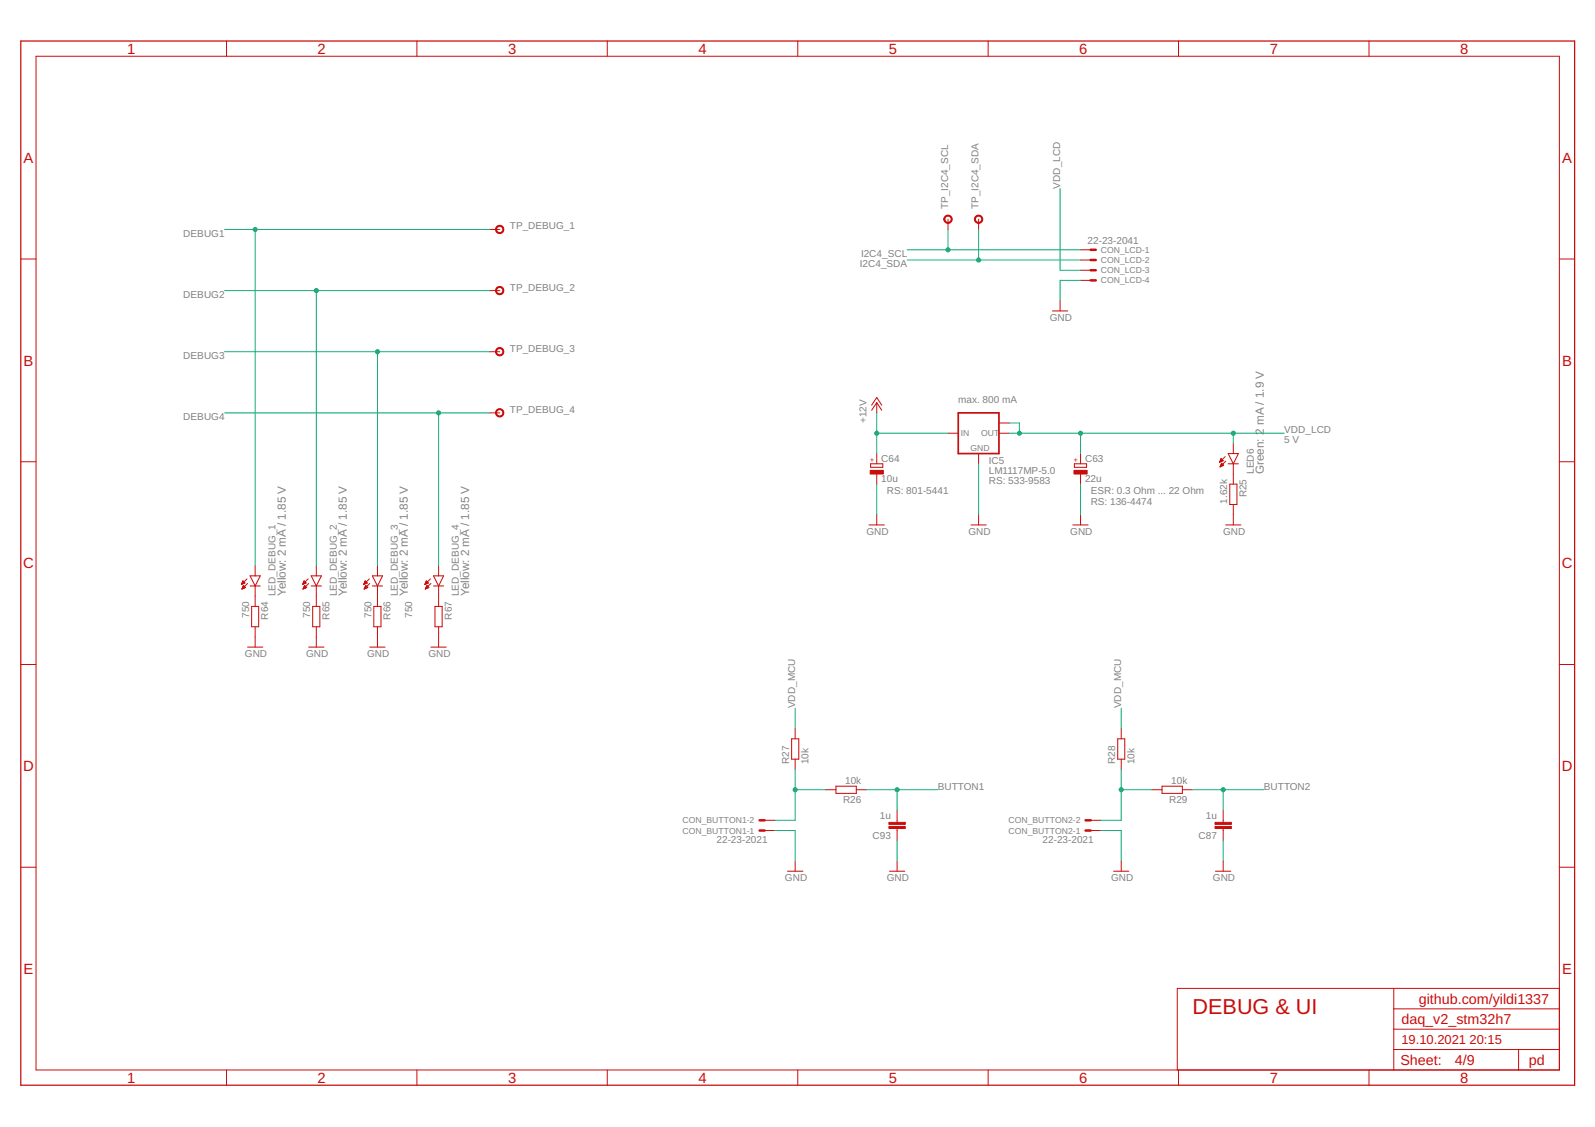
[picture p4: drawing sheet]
<svg xmlns="http://www.w3.org/2000/svg" width="297mm" height="210mm" viewBox="0 0 297 210" stroke-linecap="round" stroke-linejoin="round" font-family="sans-serif">
<g fill="none" stroke="#c90d0c" stroke-width=".19">
<path d="M6.7 10.5h283.7v188.8h-283.7zM42.2 7.6v2.9M77.6 7.6v2.9M113.1 7.6v2.9M148.6 7.6v2.9M184 7.6v2.9M219.5 7.6v2.9M255 7.6v2.9M3.9 48.2h2.8M91.2 42.7h1.9M91.2 54.1h1.9M176.6 40.8v1.9"/>
<path d="M182.2 40.8v1.9M196 57.9h2.8M197.4 56v1.9M201.2 46.5h1.9M201.2 48.4h1.9M201.2 50.3h1.9M201.2 52.2h1.9M290.4 48.2h2.8M91.2 65.5h1.9M91.2 76.9h1.9M162.3 75.5l1-1.5 .9 1.5M163.3 75v1.9"/>
<path d="M163.3 75l.9 1.4M163.3 75l-1 1.4M186 78.8h1.9M3.9 86h2.8M161.8 97.8h2.9M162.1 86.4h2.3v.6h-2.3zM163.3 84.5v1.9M163.3 88.3v1.9M163.3 95.9v1.9M176.6 80.7h1.9M180.8 97.8h2.9M182.2 84.5v1.9"/>
<path d="M182.2 95.9v1.9M186 80.7h1.9M199.8 97.8h2.8M200.1 86.4h2.3v.6h-2.3zM201.2 84.5v1.9M201.2 88.3v1.9M201.2 95.9v1.9M227.1 86h.2M227.2 86h.3M227.2 85.9h.4M227.2 86.9h.1M227.2 85.8h.6"/>
<path d="M227.3 86.8h.1M227.3 85.7h.4M227.3 86.8h.3M227.3 85.6h.3M227.3 86.7h.5M227.4 85.5h.1M227.4 86.6h.4M227.4 85.4h.1M227.4 86.5h.4M227.4 85.4l-.3 .7M227.4 85.4l.4 .4-.7 .3M227.4 86.4h.3"/>
<path d="M227.5 86.4h.1M227.5 86.3l.4 .4-.7 .3zM228.2 85l-1.1 1.1M228.3 97.8h2.8M228.3 85.9l-1.1 1.1M228.7 86.4h1.9M228.7 84.5h1.9l-.9 1.9zM229 90.2h1.4v3.8h-1.4zM229.7 82.6v1.9M229.7 86.4v3.8M229.7 94v3.8M290.4 86h2.8"/>
<path d="M45 108.9h.1M45 108.8h.2M45 108.7h.4M45.1 108.6h.5M45.1 109.7h.1M45.1 108.5h.5M45.1 109.6h.2M45.1 108.4h.4M45.1 109.5h.4M45.2 108.4h.2M45.2 109.4h.5M45.2 108.3h.1"/>
<path d="M45.2 109.3h.4M45.2 108.2l.4 .4-.6 .3zM45.3 109.2h.2M45.3 109.1h.1M45.7 109.4l-.4-.3-.3 .6M45.7 109.4l-.7 .3M46 107.8l-1 1.1M46.1 108.7l-1.1 1M46.6 107.3h1.9l-1 1.8zM46.6 109.1h1.9M46.9 112.9h1.3v3.8h-1.3zM47.5 105.3v2"/>
<path d="M47.5 109.1v3.8M47.5 116.7v3.8M56.3 108.9h.1M56.4 108.8h.2M56.4 108.7h.3M56.5 108.6h.4M56.5 109.7h.1M56.5 108.5h.5M56.5 109.6h.2M56.5 108.4h.4M56.5 109.5h.4M56.6 108.4h.2"/>
<path d="M56.6 109.4h.5M56.6 108.3h.1M56.6 109.3h.4M56.6 109.3h.3M56.6 108.2l.4 .4-.7 .3zM56.7 109.2h.2M56.7 109.1h.1M57.1 109.4l-.4-.3-.3 .6M57.1 109.4l-.7 .3M57.4 107.8l-1.1 1.1M57.5 108.7l-1.1 1M58 109.1h1.9"/>
<path d="M58 107.3h1.9l-1 1.8zM58.2 112.9h1.4v3.8h-1.4zM58.9 105.3v2M58.9 109.1v3.8M58.9 116.7v3.8M67.7 108.9h.1M67.8 108.8h.1M67.8 108.7h.3M67.8 108.6h.5M67.8 109.7h.1M67.9 108.5h.4M67.9 109.6h.2"/>
<path d="M67.9 108.4h.4M67.9 109.5h.4M67.9 108.4h.3M67.9 109.4h.6M68 108.3h.1M68 109.3h.4M68 109.3h.3M68 108.2l.4 .4-.7 .3zM68.1 109.2h.1M68.1 109.1h.1M68.5 109.4l-.4-.3-.3 .6M68.5 109.4l-.7 .3"/>
<path d="M68.8 107.8l-1.1 1.1M68.9 108.7l-1.1 1M69.3 109.1h1.9M69.3 107.3h1.9l-.9 1.8zM69.6 112.9h1.4v3.8h-1.4zM70.3 105.3v2M70.3 109.1v3.8M70.3 116.7v3.8M79.1 108.9h.1M79.1 108.8h.2M79.2 108.7h.3M79.2 108.6h.5"/>
<path d="M79.2 109.7h.1M79.2 108.5h.5M79.3 109.6h.2M79.3 108.4h.4M79.3 109.5h.4M79.3 108.4h.3M79.3 109.4h.6M79.4 108.3h.1M79.4 109.3h.4M79.4 109.3h.3M79.4 108.2l.4 .4-.7 .3zM79.4 109.2h.2"/>
<path d="M79.5 109.1h.1M79.9 109.4l-.4-.3-.3 .6M79.9 109.4l-.7 .3M80.2 107.8l-1.1 1.1M80.2 108.7l-1 1M80.7 109.1h1.9M80.7 107.3h1.9l-.9 1.8zM81 112.9h1.3v3.8h-1.3zM81.7 105.3v2M81.7 109.1v3.8M81.7 116.7v3.8M3.9 123.8h2.8"/>
<path d="M46.1 120.5h2.8M57.5 120.5h2.8M68.9 120.5h2.8M80.2 120.5h2.9M147.4 137.6h1.4v3.8h-1.4zM148.1 135.7v1.9M208.2 137.6h1.3v3.8h-1.3zM208.8 135.7v1.9M290.4 123.8h2.8M142.4 154.7h1.9M142.4 152.8h1.9M148.1 141.4v1.9"/>
<path d="M153.8 147.1h1.9M155.7 146.4h3.8v1.4h-3.8zM159.5 147.1h1.9M167.1 150.9v2.3M167.1 154.3v2.3M203.1 154.7h1.9M203.1 152.8h1.9M208.8 141.4v1.9M214.5 147.1h1.9M216.4 146.4h3.8v1.4h-3.8zM220.2 147.1h1.9M227.8 150.9v2.3"/>
<path d="M227.8 154.3v2.3M3.9 161.5h2.8M146.7 162.3h2.8M148.1 160.4v1.9M165.7 162.3h2.8M167.1 160.4v1.9M207.4 162.3h2.8M208.8 160.4v1.9M226.4 162.3h2.8M227.8 160.4v1.9M290.4 161.5h2.8M42.2 199.3v2.8"/>
<path d="M77.6 199.3v2.8M113.1 199.3v2.8M148.6 199.3v2.8M184 199.3v2.8M219.5 199.3v2.8M255 199.3v2.8M259.6 195.5h30.8M259.6 184.1v15.2M259.6 191.7h30.8M259.6 187.9h30.8M282.8 195.5v3.8M290.4 184.1h-71.2v15.2"/>
</g>
<path d="M3.9 7.6h289.3v194.5h-289.3z" fill="none" stroke="#c90d0c" stroke-width=".23"/>
<g fill="#c90d0c" stroke="#c90d0c" stroke-width=".19">
<path d="M92.5 42.2a.78 .78 0 0 1 1.2 .1 .78 .78 0 0 1-.4 1.2 .78 .78 0 0 1-1-.8h.2a.6 .6 0 0 1 .8-.5 .6 .6 0 0 1 .2 1 .6 .6 0 0 1-1-.3v-.2h-.2z" fill-rule="evenodd"/>
<path d="M92.5 53.6a.78 .78 0 0 1 1.2 .1 .78 .78 0 0 1-.4 1.1 .78 .78 0 0 1-1-.7h.2a.6 .6 0 0 1 .8-.5 .6 .6 0 0 1 .2 1 .6 .6 0 0 1-1-.3v-.2h-.2z" fill-rule="evenodd"/>
<path d="M92.5 65a.78 .78 0 0 1 1.2 0 .78 .78 0 0 1-.4 1.2 .78 .78 0 0 1-1-.7h.2a.6 .6 0 0 1 .8-.5 .6 .6 0 0 1 .2 1 .6 .6 0 0 1-1-.3v-.2h-.2z" fill-rule="evenodd"/>
<path d="M92.5 76.4a.78 .78 0 0 1 1.2 0 .78 .78 0 0 1-.4 1.2 .78 .78 0 0 1-1-.7h.2a.6 .6 0 0 1 .8-.5 .6 .6 0 0 1 .2 1 .6 .6 0 0 1-1-.3v-.2h-.2z" fill-rule="evenodd"/>
<path d="M176 40.3a.78 .78 0 0 1 1.2 .1 .78 .78 0 0 1-.4 1.2 .78 .78 0 0 1-1-.8h.2a.59 .59 0 0 1 .8-.5 .59 .59 0 0 1 .2 .9 .59 .59 0 0 1-1-.2v-.2h-.2z" fill-rule="evenodd"/>
<path d="M181.7 40.3a.78 .78 0 0 1 1.2 .1 .78 .78 0 0 1-.5 1.2 .78 .78 0 0 1-.9-.8h.2a.59 .59 0 0 1 .8-.5 .59 .59 0 0 1 .2 .9 .59 .59 0 0 1-1-.2v-.2h-.2z" fill-rule="evenodd"/>
</g>
<path d="M203.1 46.5h1M203.1 48.4h1M203.1 50.3h1M203.1 52.2h1M141.5 154.7h.9M141.5 152.8h.9M202.2 154.7h.9M202.2 152.8h.9" fill="none" stroke="#c90d0c" stroke-width=".47"/>
<g fill="#c90d0c" stroke="#c90d0c" stroke-width=".19">
<path d="M200 87.6h2.5v.7h-2.5z"/>
<path d="M162.1 87.6h2.4v.7h-2.4z"/>
<path d="M165.5 153.2h3.1v.3h-3.1z"/>
<path d="M165.5 153.9h3.1v.4h-3.1z"/>
<path d="M226.3 153.2h3v.3h-3z"/>
<path d="M226.3 153.9h3v.4h-3z"/>
</g>
<path d="M178.5 76.9h7.5v7.6h-7.5z" fill="none" stroke="#c90d0c" stroke-width=".32"/>
<g fill="none" stroke="#0dab76" stroke-width=".19">
<path d="M197.4 35.1v15.2h3.8M41.8 42.7h49.4M41.8 54.1h49.4M47.5 42.7v62.6M58.9 54.1v51.2M169 48.4h32.2M169 46.5h32.2M176.6 42.7v3.8M182.2 42.7v5.7M201.2 52.2h-3.8v3.8M41.8 65.5h49.4M41.8 76.9h49.4"/>
<path d="M70.3 65.5v39.8M81.7 76.9v28.4M163.3 76.9v7.6M187.9 78.8h1.9v1.9M163.3 90.2v5.7M163.3 80.7h13.3M182.2 86.4v9.5M187.9 80.7h51.3M201.2 80.7v3.8M201.2 90.2v5.7M229.7 80.7v1.9M148.1 131.9v3.8"/>
<path d="M208.8 131.9v3.8M144.3 154.7h3.8v5.7M148.1 143.3v9.5h-3.8M148.1 147.1h5.7M161.4 147.1h13.2M167.1 147.1v3.8M167.1 156.6v3.8M205 154.7h3.8v5.7M208.8 143.3v9.5h-3.8M208.8 147.1h5.7M222.1 147.1h13.3M227.8 147.1v3.8"/>
<path d="M227.8 156.6v3.8"/>
</g>
<g fill="#0dab76" stroke="#0dab76" stroke-width=".19">
<circle cx="47.5" cy="42.7" r=".38"/>
<circle cx="58.9" cy="54.1" r=".38"/>
<circle cx="70.3" cy="65.5" r=".38"/>
<circle cx="81.7" cy="76.9" r=".38"/>
<circle cx="182.2" cy="48.4" r=".38"/>
<circle cx="176.6" cy="46.5" r=".38"/>
<circle cx="163.3" cy="80.7" r=".38"/>
<circle cx="229.7" cy="80.7" r=".38"/>
<circle cx="201.2" cy="80.7" r=".38"/>
<circle cx="189.8" cy="80.7" r=".38"/>
<circle cx="148.1" cy="147.1" r=".38"/>
<circle cx="167.1" cy="147.1" r=".38"/>
<circle cx="208.8" cy="147.1" r=".38"/>
<circle cx="227.8" cy="147.1" r=".38"/>
</g>
<text font-size="4" fill="#c90d0c" x="222.1" y="188.8">DEBUG &amp; UI</text>
<g font-size="2.8" fill="#c90d0c">
<text x="23.7" y="10">1</text>
<text x="59.1" y="10">2</text>
<text x="94.6" y="10">3</text>
<text x="130.1" y="10">4</text>
<text x="165.5" y="10">5</text>
<text x="201" y="10">6</text>
<text x="236.5" y="10">7</text>
<text x="271.9" y="10">8</text>
<text x="4.4" y="30.3">A</text>
<text x="290.9" y="30.3">A</text>
<text x="4.4" y="68.1">B</text>
<text x="290.9" y="68.1">B</text>
<text x="4.3" y="105.8">C</text>
<text x="290.8" y="105.8">C</text>
<text x="4.3" y="143.6">D</text>
<text x="290.8" y="143.6">D</text>
<text x="4.4" y="181.4">E</text>
<text x="290.9" y="181.4">E</text>
<text x="23.7" y="201.7">1</text>
<text x="59.1" y="201.7">2</text>
<text x="94.6" y="201.7">3</text>
<text x="130.1" y="201.7">4</text>
<text x="165.5" y="201.7">5</text>
<text x="201" y="201.7">6</text>
<text x="236.5" y="201.7">7</text>
<text x="271.9" y="201.7">8</text>
</g>
<g font-size="2.7" fill="#c90d0c">
<text x="261" y="190.7">daq_v2_stm32h7</text>
<text x="264.2" y="186.9">github.com/yildi1337</text>
<text x="260.8" y="198.4">Sheet:</text>
<text x="271" y="198.3">4/9</text>
<text x="284.7" y="198.3">pd</text>
</g>
<g font-size="2.4" fill="#c90d0c">
<text x="261" y="194.5">19.10.2021</text>
<text x="273.7" y="194.5">20:15</text>
</g>
<g font-size="2.2" fill="#808080">
<text x="235.4" y="88.3" transform="rotate(-90 235.4 88.3)">Green: 2 mA / 1.9 V</text>
<text x="53.2" y="111" transform="rotate(-90 53.2 111)">Yellow: 2 mA / 1.85 V</text>
<text x="64.6" y="111" transform="rotate(-90 64.6 111)">Yellow: 2 mA / 1.85 V</text>
<text x="76" y="111" transform="rotate(-90 76 111)">Yellow: 2 mA / 1.85 V</text>
<text x="87.4" y="111" transform="rotate(-90 87.4 111)">Yellow: 2 mA / 1.85 V</text>
</g>
<g font-size="1.9" fill="#808080">
<text x="197.4" y="35.1" transform="rotate(-90 197.4 35.1)">VDD_LCD</text>
<text x="176.6" y="38.9" transform="rotate(-90 176.6 38.9)">TP_I2C4_SCL</text>
<text x="182.2" y="38.9" transform="rotate(-90 182.2 38.9)">TP_I2C4_SDA</text>
<text x="34.1" y="44.1">DEBUG1</text>
<text x="95" y="42.7">TP_DEBUG_1</text>
<text x="160.3" y="47.9">I2C4_SCL</text>
<text x="202.5" y="45.5">22-23-2041</text>
<text x="160.1" y="49.8">I2C4_SDA</text>
<text x="34.1" y="55.5">DEBUG2</text>
<text x="95" y="54.1">TP_DEBUG_2</text>
<text x="195.5" y="59.8">GND</text>
<text x="95" y="65.5">TP_DEBUG_3</text>
<text x="34.1" y="66.8">DEBUG3</text>
<text x="95" y="76.9">TP_DEBUG_4</text>
<text x="178.5" y="75">max. 800 mA</text>
<text x="34.1" y="78.2">DEBUG4</text>
<text x="161.4" y="78.8" transform="rotate(-90 161.4 78.8)">+12V</text>
<text x="239.2" y="82.6">5 V</text>
<text x="239.2" y="80.7">VDD_LCD</text>
<text x="164.1" y="89.8">10u</text>
<text x="164.1" y="86">C64</text>
<text x="184.1" y="88.3">LM1117MP-5.0</text>
<text x="184.1" y="86.4">IC5</text>
<text x="202.1" y="89.8">22u</text>
<text x="202.1" y="86">C63</text>
<text x="233.5" y="88.3" transform="rotate(-90 233.5 88.3)">LED6</text>
<text x="165.2" y="92.1">RS: 801-5441</text>
<text x="184.1" y="90.2">RS: 533-9583</text>
<text x="203.1" y="92.1">ESR: 0.3 Ohm ... 22 Ohm</text>
<text x="203.1" y="94">RS: 136-4474</text>
<text x="228.6" y="93.8" transform="rotate(-90 228.6 93.8)">1.62k</text>
<text x="232.1" y="92.7" transform="rotate(-90 232.1 92.7)">R25</text>
<text x="161.4" y="99.7">GND</text>
<text x="180.3" y="99.7">GND</text>
<text x="199.3" y="99.7">GND</text>
<text x="227.8" y="99.7">GND</text>
<text x="51.3" y="111" transform="rotate(-90 51.3 111)">LED_DEBUG_1</text>
<text x="62.7" y="111" transform="rotate(-90 62.7 111)">LED_DEBUG_2</text>
<text x="74.1" y="111" transform="rotate(-90 74.1 111)">LED_DEBUG_3</text>
<text x="85.5" y="111" transform="rotate(-90 85.5 111)">LED_DEBUG_4</text>
<text x="46.4" y="115.1" transform="rotate(-90 46.4 115.1)">750</text>
<text x="50" y="115.4" transform="rotate(-90 50 115.4)">R64</text>
<text x="57.8" y="115.1" transform="rotate(-90 57.8 115.1)">750</text>
<text x="61.4" y="115.4" transform="rotate(-90 61.4 115.4)">R65</text>
<text x="69.2" y="115.1" transform="rotate(-90 69.2 115.1)">750</text>
<text x="72.7" y="115.4" transform="rotate(-90 72.7 115.4)">R66</text>
<text x="76.7" y="115.1" transform="rotate(-90 76.7 115.1)">750</text>
<text x="84.1" y="115.4" transform="rotate(-90 84.1 115.4)">R67</text>
<text x="45.6" y="122.4">GND</text>
<text x="57" y="122.4">GND</text>
<text x="68.4" y="122.4">GND</text>
<text x="79.8" y="122.4">GND</text>
<text x="148.1" y="131.9" transform="rotate(-90 148.1 131.9)">VDD_MCU</text>
<text x="208.8" y="131.9" transform="rotate(-90 208.8 131.9)">VDD_MCU</text>
<text x="147" y="142.4" transform="rotate(-90 147 142.4)">R27</text>
<text x="150.6" y="142.4" transform="rotate(-90 150.6 142.4)">10k</text>
<text x="207.7" y="142.4" transform="rotate(-90 207.7 142.4)">R28</text>
<text x="211.3" y="142.4" transform="rotate(-90 211.3 142.4)">10k</text>
<text x="157" y="149.5">R26</text>
<text x="157.4" y="146">10k</text>
<text x="174.7" y="147.1">BUTTON1</text>
<text x="217.7" y="149.5">R29</text>
<text x="218.1" y="146">10k</text>
<text x="235.4" y="147.1">BUTTON2</text>
<text x="163.9" y="152.5">1u</text>
<text x="224.6" y="152.5">1u</text>
<text x="133.4" y="157.1">22-23-2021</text>
<text x="162.5" y="156.3">C93</text>
<text x="194.2" y="157.1">22-23-2021</text>
<text x="223.2" y="156.3">C87</text>
<text x="146.2" y="164.2">GND</text>
<text x="165.2" y="164.2">GND</text>
<text x="206.9" y="164.2">GND</text>
<text x="225.9" y="164.2">GND</text>
</g>
<g font-size="1.6" fill="#808080">
<text x="205" y="47.1">CON_LCD-1</text>
<text x="205" y="49">CON_LCD-2</text>
<text x="205" y="50.9">CON_LCD-3</text>
<text x="205" y="52.8">CON_LCD-4</text>
<text x="178.9" y="81.2">IN</text>
<text x="180.7" y="83.9">GND</text>
<text x="182.7" y="81.2">OUT</text>
<text x="127.1" y="155.3">CON_BUTTON1-1</text>
<text x="127.1" y="153.4">CON_BUTTON1-2</text>
<text x="187.8" y="155.3">CON_BUTTON2-1</text>
<text x="187.8" y="153.4">CON_BUTTON2-2</text>
</g>
<g font-size="1.3" fill="#c90d0c">
<text x="162.8" y="86.1" transform="rotate(-90 162.8 86.1)">+</text>
<text x="200.8" y="86.1" transform="rotate(-90 200.8 86.1)">+</text>
</g>
</svg>
